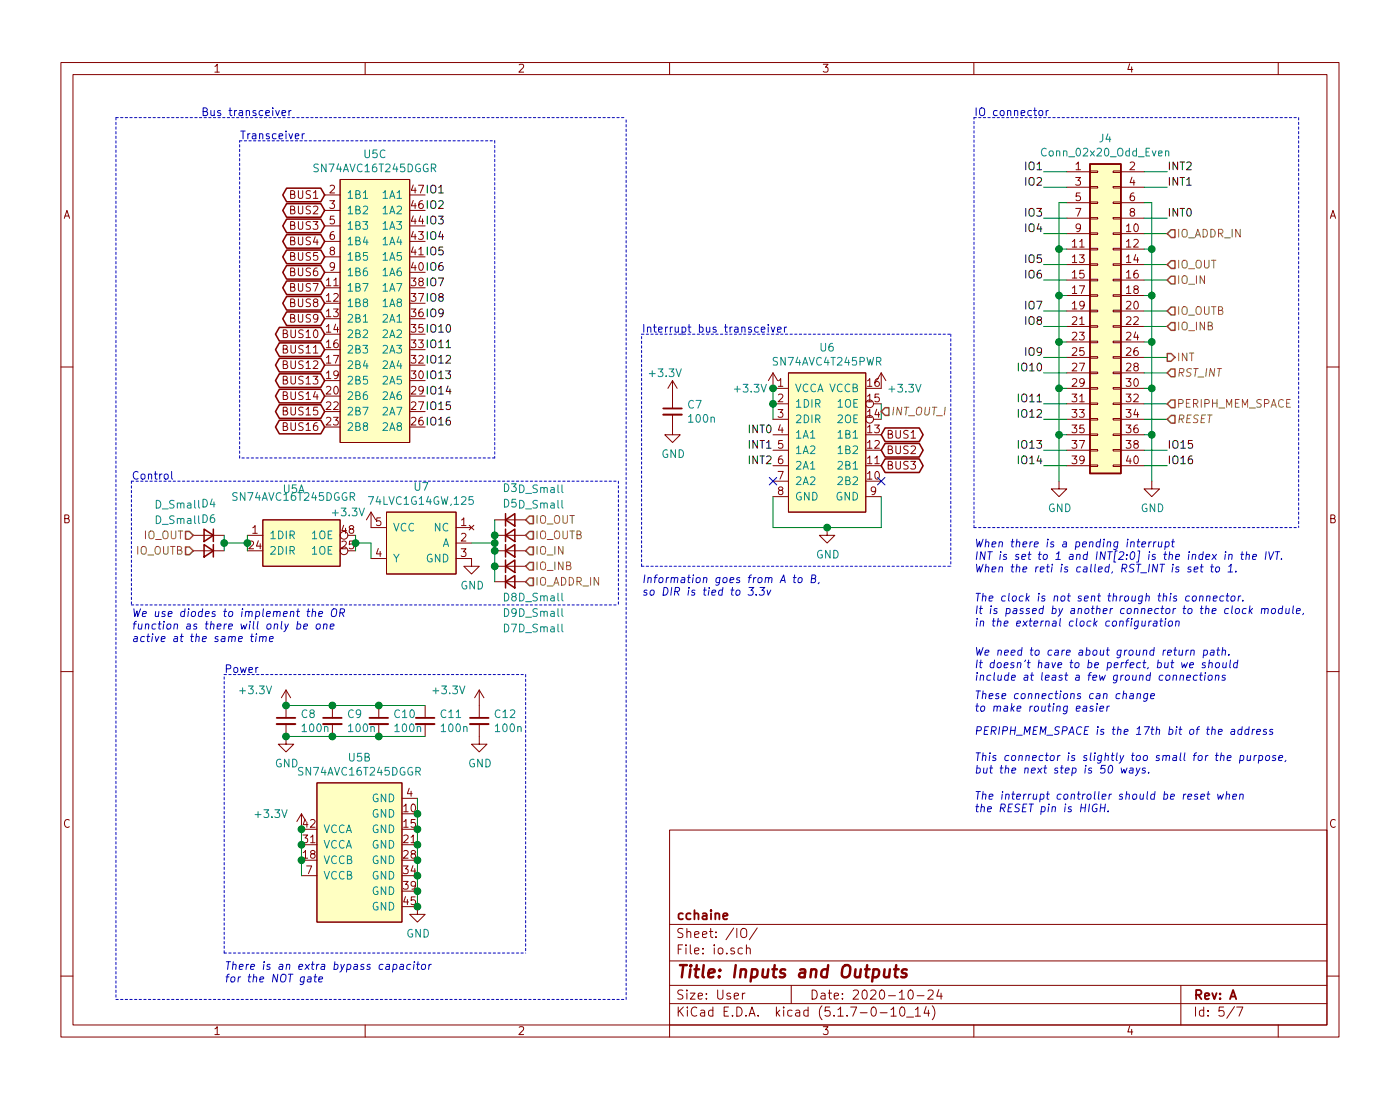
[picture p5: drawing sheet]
<svg xmlns="http://www.w3.org/2000/svg" width="230mm" height="180mm" viewBox="0 0 230 180" stroke-linecap="round" stroke-linejoin="round" font-family="sans-serif">
<g fill="none" stroke="#840000" stroke-width=".16">
<path d="M10 10.3h210v160h-210zM12 12.2h206v156.1h-206zM60 10.3v1.9M110 10.3v1.9M160 10.3v1.9M210 10.3v1.9M53.3 32h2.6M53.3 34.5h2.6M53.3 37.1h2.6M53.3 39.6h2.6M55.9 29.5h11.4v43.1h-11.4zM175.3 28.2h3.8"/>
<path d="M175.3 38.4h3.8M175.3 30.7h3.8M175.3 33.3h3.8M175.3 35.8h3.8M179.1 38.2h1.2v.3h-1.2zM179.1 35.7h1.2v.2h-1.2zM179.1 33.2h1.2v.2h-1.2zM179.1 30.6h1.2v.3h-1.2zM179.1 28.1h1.2v.2h-1.2zM182.9 38.2h1.2v.3h-1.2zM182.9 35.7h1.2v.2h-1.2zM182.9 33.2h1.2v.2h-1.2z"/>
<path d="M182.9 30.6h1.2v.3h-1.2zM182.9 28.1h1.2v.2h-1.2zM184.1 28.2h3.9M184.1 38.4h3.9M184.1 30.7h3.9M184.1 33.3h3.9M184.1 35.8h3.9M53.3 42.2h2.6M53.3 44.7h2.6M175.3 40.9h3.8M175.3 43.4h3.8M175.3 46h3.8"/>
<path d="M175.3 48.5h3.8M175.3 51.1h3.8M175.3 53.6h3.8M175.3 56.1h3.8M175.3 58.7h3.8M179.1 56h1.2v.3h-1.2zM179.1 58.6h1.2v.2h-1.2zM179.1 53.5h1.2v.2h-1.2zM179.1 48.4h1.2v.2h-1.2zM179.1 45.9h1.2v.2h-1.2zM179.1 43.3h1.2v.3h-1.2zM179.1 40.8h1.2v.2h-1.2z"/>
<path d="M179.1 50.9h1.2v.3h-1.2zM182.9 56h1.2v.3h-1.2zM182.9 58.6h1.2v.2h-1.2zM182.9 53.5h1.2v.2h-1.2zM182.9 48.4h1.2v.2h-1.2zM182.9 45.9h1.2v.2h-1.2zM182.9 43.3h1.2v.3h-1.2zM182.9 40.8h1.2v.2h-1.2zM182.9 50.9h1.2v.3h-1.2zM184.1 40.9h3.9M184.1 43.4h3.9M184.1 46h3.9"/>
<path d="M184.1 48.5h3.9M184.1 51.1h3.9M184.1 53.6h3.9M184.1 56.1h3.9M184.1 58.7h3.9M10 60.3h2M110.5 68.1v3.3h1.3l-1.3 1.2-1.3-1.2h1.3M110.5 62.5v4.6M110.5 62.5l-.8 1.3M110.5 62.5l.8 1.3M127 61.2v2.6h2.5M127 66.3h2.5"/>
<path d="M127 68.8h2.5M127 71.4h2.5M127 73.9h2.5M127 76.5h2.5M127 79h2.5M127 61.2l-.8 1.3M127 61.2l.8 1.3M129.5 61.2h12.7v22.9h-12.7zM144.8 61.2l-.8 1.3M144.8 61.2v2.6M144.8 61.2l.7 1.3M174 79v1.3h1.3l-1.3 1.2-1.3-1.2h1.3"/>
<path d="M175.3 61.2h3.8M175.3 63.8h3.8M175.3 66.3h3.8M175.3 68.8h3.8M175.3 71.4h3.8M175.3 73.9h3.8M175.3 76.5h3.8M179.1 61.1h1.2v.2h-1.2zM179.1 63.6h1.2v.3h-1.2zM179.1 66.2h1.2v.2h-1.2zM179.1 68.7h1.2v.3h-1.2zM179.1 71.3h1.2v.2h-1.2z"/>
<path d="M179.1 73.8h1.2v.2h-1.2zM179.1 76.3h1.2v.3h-1.2zM182.9 61.1h1.2v.2h-1.2zM182.9 63.6h1.2v.3h-1.2zM182.9 66.2h1.2v.2h-1.2zM182.9 68.7h1.2v.3h-1.2zM182.9 71.3h1.2v.2h-1.2zM182.9 73.8h1.2v.2h-1.2zM182.9 76.3h1.2v.3h-1.2zM184.1 61.2h3.9M184.1 63.8h3.9M184.1 66.3h3.9"/>
<path d="M184.1 68.8h3.9M184.1 71.4h3.9M184.1 73.9h3.9M184.1 76.5h3.9M189.2 79v1.3h1.3l-1.3 1.2-1.2-1.2h1.2M218 60.3h2M31.7 90.4h5.1M31.7 87.9h5.1M40.6 87.9h2.6M43.2 85.3h12.7v7.7h-12.7zM61 84.1l-.8 1.2M61 84.1v2.5h2.5"/>
<path d="M61 84.1l.7 1.2M61 91.7h2.5M63.5 84.1h11.4v10.1h-11.4zM74.9 91.7h2.6v1.3h1.2l-1.2 1.2-1.3-1.2h1.3M74.9 86.6h2.6M74.9 89.2h2.6M77.1 86.2l.8 .8M77.9 86.2l-.8 .8M81.3 90.4h5.1M81.3 87.9h5.1M81.3 95.5h5.1M81.3 93h5.1"/>
<path d="M81.3 85.3h5.1M127 81.5h2.5M135.9 86.6v1.3h1.3l-1.3 1.3-1.3-1.3h1.3M142.2 81.5h2.6M10 110.3h2M47 118.9v3.3h1.3l-1.3 1.2-1.3-1.2h1.3M47 113.3v4.6M47 113.3l-.8 1.3M47 113.3l.8 1.3M54.6 115.8v2.1M54.6 118.9v2M62.2 115.8v2.1"/>
<path d="M62.2 118.9v2M69.8 115.8v2.1M69.8 118.9v2M78.7 118.9v3.3h1.3l-1.3 1.2-1.2-1.2h1.2M78.7 113.3l-.7 1.3M78.7 113.3v4.6M78.7 113.3l.8 1.3M218 110.3h2M49.5 133.6l-.7 1.3M49.5 133.6v2.5M49.5 133.6l.8 1.3M52.1 128.5h13.9v22.9h-13.9z"/>
<path d="M66 131.1h2.6M110 136.3h108v32h-108zM49.5 143.8h2.6M68.6 148.8v1.3h1.2l-1.2 1.3-1.3-1.3h1.3M110 157.8h108M110 151.8h108M121.8 152.7a.49 .49 0 0 1 .5-.3 .49 .49 0 0 1 .4 .5v.5a.5 .5 0 0 1-.5 .5 .5 .5 0 0 1-.5-.5zM122 155.7l-.2-.1a.47 .47 0 0 0-.5 .3v.4a.47 .47 0 0 0 .5 .3l.2-.1M122.6 155.8l.2-.2 .4 .1 .1 .9M122.6 155.1v1.5M124.4 152.4l-1.3 1.9M10 160.3h2"/>
<path d="M60 168.3v2M110 168.3v2M110 164.8h108M110 161.8h108M122 163v1M122.4 163l-.3 .1-.1 .2M130 161.8v3M144.6 166.3h1.1M146.4 165.8l.4-.5v1.5M146.4 166.8h.8M148 165.5l.3-.2a.94 .94 0 0 1 0 1.5 .79 .79 0 0 1-.3-1.3zM148.9 167h1.2"/>
<path d="M149.3 162.7l.4-.2a.94 .94 0 0 1 0 1.5 .79 .79 0 0 1-.4-1.3zM150.4 165.8l.4-.5v1.5M150.4 166.8h.8M150.7 163.5h1.1M152.2 165.3l-.4 1.1h.9M152.5 162.7l.2-.2h.3l.3 .2v.3v.2l-.9 .8h.9M152.5 165.8v1M153.2 165.1a1.71 1.71 0 0 1 0 2.3M154.3 162.5l-.4 1.1h.9M154.6 163v1M160 168.3v2M194 161.8v6.5"/>
<path d="M202.8 165.3l-1.3 1.9M203.2 165.3h1l-.6 1.5M210 168.3v2M218 160.3h2"/>
<circle cx="142.9" cy="68.8" r=".63"/>
<circle cx="142.9" cy="66.3" r=".63"/>
<circle cx="56.5" cy="90.4" r=".63"/>
<circle cx="56.5" cy="87.9" r=".63"/>
</g>
<path d="M145.3 159.1l-.1 1.1 .1 .2a.6 .6 0 0 0 .8-.1M146.2 159.1l-.2 1.4M146.9 159.1h.8M147.2 158.5l-.2 1.7 .1 .2 .4 .1M149 159.2a.52 .52 0 0 0-.8 .3l.2 .3 .5 .1v.3l-.3 .3-.5-.1" fill="none" stroke="#840000" stroke-width=".41"/>
<path d="M109 67.1h3M45.5 117.9h3M53.1 117.9h3M60.7 117.9h3.1M68.3 117.9h3.1M77.2 117.9h3.1M118.8 150.4l.7-.1v-.3l-.5-.1-.2 .2 .1 .8h.6" fill="none" stroke="#840000" stroke-width=".3"/>
<path d="M109 68.1h3M45.5 118.9h3M53.1 118.9h3M60.7 118.9h3.1M68.3 118.9h3.1M77.2 118.9h3.1" fill="none" stroke="#840000" stroke-width=".33"/>
<g fill="none" stroke="#840000" stroke-width=".25">
<path d="M47.1 38.5h5.6l.6 1.1-.6 1.1h-5.6l-.6-1.1zM47.1 36h5.6l.6 1.1-.6 1.1h-5.6l-.6-1.1zM47.1 33.4h5.6l.6 1.1-.6 1.2h-5.6l-.6-1.2zM47.1 30.9h5.6l.6 1.1-.6 1.1h-5.6l-.6-1.1zM179.1 26.9h5v50.8h-5zM45.9 56.3h6.8l.6 1.1-.6 1.1h-6.8l-.6-1.1zM45.9 53.8h6.8l.6 1.1-.6 1.1h-6.8l-.6-1.1zM45.9 58.8h6.8l.6 1.1-.6 1.2h-6.8l-.6-1.2zM47.1 51.2h5.6l.6 1.1-.6 1.1h-5.6l-.6-1.1zM47.1 48.7h5.6l.6 1.1-.6 1.1h-5.6l-.6-1.1zM47.1 46.1h5.6l.6 1.1-.6 1.2h-5.6l-.6-1.2zM47.1 43.6h5.6l.6 1.1-.6 1.1h-5.6l-.6-1.1z"/>
<path d="M47.1 41.1h5.6l.6 1.1-.6 1.1h-5.6l-.6-1.1zM45.9 61.4h6.8l.6 1.1-.6 1.1h-6.8l-.6-1.1zM45.9 63.9h6.8l.6 1.1-.6 1.1h-6.8l-.6-1.1zM45.9 66.5h6.8l.6 1.1-.6 1.1h-6.8l-.6-1.1zM45.9 69h6.8l.6 1.1-.6 1.1h-6.8l-.6-1.1zM145.4 70.3h5.6l.7 1.1-.7 1.1h-5.6l-.6-1.1zM145.4 72.8h5.6l.7 1.1-.7 1.1h-5.6l-.6-1.1zM145.4 75.3h5.6l.7 1.2-.7 1.1h-5.6l-.6-1.1zM33.5 89.4l1.6 1-1.6 1zM33.5 86.9l1.6 1-1.6 1zM35.1 86.9v2M35.1 89.4v2"/>
<path d="M83.1 95.5l1.5-1v2zM83.1 93l1.5-1v2zM83.1 90.4l1.5-1v2zM83.1 87.9l1.5-1v2zM83.1 85.3l1.5-1v2.1zM83.1 84.3v2.1M83.1 86.9v2M83.1 89.4v2M83.1 92v2M83.1 94.5v2"/>
</g>
<g fill="#ffffc2" stroke="#ffffc2" stroke-width=".16">
<path d="M63.5 84.1h11.4v10.1h-11.4z"/>
<path d="M43.2 85.3h12.7v7.7h-12.7z"/>
<path d="M179.1 26.9h5v50.8h-5z"/>
<path d="M129.5 61.2h12.7v22.9h-12.7z"/>
<path d="M55.9 29.5h11.4v43.1h-11.4z"/>
<path d="M52.1 128.5h13.9v22.9h-13.9z"/>
</g>
<path d="M59.7 32.6h.7M191.5 24.9v-.1a.31 .31 0 0 1 .5 .1v.7M191.5 24.8v.8M59.7 52.9h.7" fill="none" stroke="#008484" stroke-width=".16"/>
<g fill="none" stroke="#0000c2" stroke-width=".16" stroke-dasharray=".4 .4">
<path d="M19 19.3v144.8M19 19.3h83.9M160 19.3h53.4M213.4 19.3v67.3M39.4 23.1h41.9M81.3 23.1v52.1M105.4 54.9h50.8M156.2 54.9v38.1M21.6 79v20.3M21.6 79h80M39.4 75.2v-52.1M81.3 75.2h-41.9"/>
<path d="M101.6 79v20.3M21.6 99.3h80M105.4 93v-38.1M105.4 93h50.8M160 86.6v-67.3M160 86.6h53.4M36.8 110.7h49.6M86.4 110.7v45.8M36.8 156.5h49.6M36.8 156.5v-45.8M19 164.1h83.9M102.9 164.1v-144.8"/>
</g>
<g fill="none" stroke="#008400" stroke-width=".16">
<path d="M171.4 28.2h3.9M171.4 35.8h3.9M171.4 30.7h3.9M171.4 38.4h3.9M175.3 33.3h-1.3v45.7M188 28.2h3.8M188 33.3h1.2v45.7M188 35.8h3.8M188 30.7h3.8M188 38.4h3.8M171.4 51.1h3.9M171.4 43.4h3.9"/>
<path d="M171.4 58.7h3.9M171.4 46h3.9M171.4 53.6h3.9M174 56.1h1.3M174 48.5h1.3M174 40.9h1.3M188 51.1h3.8M188 43.4h3.8M188 58.7h3.8M188 56.1h1.2M188 48.5h1.2M188 40.9h1.2"/>
<path d="M188 46h3.8M188 53.6h3.8M127 63.8v5M144.8 66.3v2.5M171.4 73.9h3.9M171.4 66.3h3.9M171.4 76.5h3.9M171.4 68.8h3.9M171.4 61.2h3.9M174 63.8h1.3M174 71.4h1.3M188 73.9h3.8"/>
<path d="M188 66.3h3.8M188 63.8h1.2M188 71.4h1.2M188 76.5h3.8M188 68.8h3.8M188 61.2h3.8M36.8 87.9v2.5M40.6 87.9v1.3h-3.8M58.4 87.9v1.3h2.6v2.5M77.5 89.2h3.8M81.3 85.3v10.2M127 81.5v5.1h17.8v-5.1"/>
<path d="M47 115.8h22.8M47 120.9h22.8M49.5 136.1v7.7M68.6 131.1v17.7"/>
</g>
<g fill="none" stroke="#848400" stroke-width=".25">
<path d="M192.4 37.7h.6v1.3h-.6l-.6-.6zM191.8 58h.6l.6 .7-.6 .6h-.6zM192.4 42.8h.6v1.3h-.6l-.6-.7zM192.4 45.3h.6v1.3h-.6l-.6-.6zM192.4 50.4h.6v1.3h-.6l-.6-.6zM192.4 53h.6v1.2h-.6l-.6-.6zM145.4 66.9h.6v1.3h-.6l-.6-.6zM192.4 60.6h.6v1.3h-.6l-.6-.7zM192.4 68.2h.6v1.3h-.6l-.6-.7zM192.4 65.7h.6v1.2h-.6l-.6-.6zM30.5 89.8h.6l.6 .6-.6 .7h-.6zM30.5 87.3h.6l.6 .6-.6 .6h-.6z"/>
<path d="M87 89.8h.6v1.3h-.6l-.6-.7zM87 92.3h.6v1.3h-.6l-.6-.6zM87 87.3h.6v1.2h-.6l-.6-.6zM87 84.7h.6v1.3h-.6l-.6-.7zM87 94.9h.6v1.2h-.6l-.6-.6z"/>
</g>
<path d="M73.3 57.1h.7" fill="none" stroke="#000" stroke-width=".16"/>
<g fill="none" stroke="#0000c2" stroke-width=".16">
<path d="M45.3 18.1l.3 .9 .3-.9M46.3 18.5l.6-.1v-.2l-.4-.1-.2 .2 .1 .6h.5M47.5 18.1v.9M47.8 18.1l-.3 .3M170.8 18.2l.3-.1 .2 .2v.5l-.1 .1-.3 .1-.2-.2v-.4zM171.9 18.1v.9M172.2 18.1l-.3 .3M49.7 22v.8M50 22l-.3 .2M125.1 54.1l.6-.1-.1-.2-.4-.1-.1 .2v.6h.5M126.2 53.3v.1M126.2 53.7v.8"/>
<path d="M126.7 53.7l.3 .8 .3-.8M127.7 54.1l.6-.1v-.2l-.4-.1-.2 .2 .1 .6h.5M128.9 53.7v.8M129.2 53.7l-.3 .2M28.2 77.4v1.1l.2 .2M50.7 100l-.2 1 .3 .2M51.4 100l-.2 1.2M123.1 96.4h.8l-.5 .5 .3 .2v.4l-.3 .2h-.3l-.2-.1M124.2 97.6v.1M124.9 96.4h.8l-.5 .5 .3 .1 .1 .2-.2 .5h-.5l-.2-.1M126 96.9l.2 .8 .4-.8M128.2 95.7l.6-1.3 .2 1.3"/>
<path d="M128.3 95.3h.6M130.3 94.8h.5M130.6 94.4l-.2 1.1 .1 .1 .2 .1M131.2 95l.2-.2 .3 .2v.4l-.1 .2-.3 .1-.2-.2zM133.3 95h.6l.1-.5-.2-.1h-.4l-.2 1.3 .7-.1 .1-.4-.2-.2M134.6 95.6l-.2 .2M186.8 89h.5M187 88.5l-.1 1.1 .3 .2M187.6 89.4l.6-.1v-.3h-.4l-.2 .1v.6h.5M188.8 89l-.1 .8M189.2 89l-.4 .2M189.6 89l-.1 .8"/>
<path d="M189.9 89l-.3 .2M190.4 89l-.1 .7 .3 .1 .2-.1M190.9 89l-.1 .8M191.5 89h.5l.1 .2-.1 .4-.2 .2-.4-.1M191.5 89l-.1 1.2M192.5 89h.5M192.7 88.5l-.1 1.1 .3 .2M195.5 97.9l-.4-.1-.3 .3v.4l.1 .1h.5M195.7 93.1h-.3l-.2 .2v.1l.4 .2v.3h-.5M196.1 97.9l.3-.1 .2 .3-.1 .4-.2 .2-.3-.1-.1-.1v-.4zM196.2 93.5l.6-.1v-.3h-.5l-.1 .6 .1 .2h.4M197.1 98l.2-.2 .3 .1v.8"/>
<path d="M197.2 97.8l-.1 .9M197.2 93.1h.5M197.4 92.6l-.1 1.1 .3 .2M198.3 98l.2-.2 .3 .1-.1 .8M198.3 97.8l-.1 .9M198.9 93.1h.5M199.1 92.6l-.1 1.1v.2h.3M199.2 91l.6 .9M199.3 98.3l.6-.1v-.3l-.3-.1-.2 .2-.1 .6h.5M199.8 93.2l.2-.1 .3 .1v.5l-.1 .2h-.3l-.2-.1zM199.9 91l-.8 .9M201.1 97.9l-.4-.1-.3 .3v.5l.2 .1 .4-.1"/>
<path d="M201.3 91l-.1 .9M201.4 90.6v.1M201.4 97.8h.5M201.7 97.4l-.2 1.1 .1 .1 .2 .1M201.8 93.9h.7M201.9 93l.4-.4-.2 1.3M201.9 91.1l.2-.1 .3 .1v.8M201.9 91l-.1 .9M202.3 98l.2-.2 .4 .2v.5l-.2 .1-.3 .1-.1-.1zM203 93.8v.1M203.5 97.8l-.1 .9M203.9 97.8l-.3 .1-.1 .2"/>
<path d="M203.9 91h.4M204.1 90.6l-.1 1.1 .2 .2M204.2 98.6v.1M204.7 91.1l.3-.1 .2 .1v.8M204.7 100h-.4l-.2 .5 .2 .2h.4M204.8 90.6l-.1 1.3M205.4 99.5l-.2 1.2M205.8 99.9l-.5 .5M205.8 91.4l.6-.1v-.2h-.5l-.1 .6 .1 .2 .4-.1M207.3 99.9l-.1 .8M208 90.6l-.1 1.3M208.5 90.6l.2 1.3 .6-1.3"/>
<path d="M209 100l.4-.1 .2 .2-.1 .4-.2 .2h-.3l-.1-.2zM209.5 90.6h.8M209.9 90.6l-.1 1.3M210.5 91.7v.2M210.7 100l-.4-.1-.2 .2-.1 .4 .1 .2h.5M210.7 99.5l-.1 1.2M211.3 99.9v.8h.3l.2-.1M211.8 99.9l-.1 .8M212.5 99.5l-.1 1.1 .1 .1M41.2 104.5h.5M41.4 104.1l-.1 1.1 .3 .1M42.1 104.5l-.1 .8"/>
<path d="M42.7 104.6l.2-.1 .3 .1-.1 .7M42.7 104.5l-.1 .8M43.2 104.7a.3 .3 0 0 1 .3-.2 .3 .3 0 0 1 .3 .2l-.1 .6M44.3 104.9l.6-.1v-.2h-.5l-.2 .6 .2 .1h.4M48.8 102.5l.4-.1 .2 .3-.1 .5h-.5M48.9 102l-.2 1.3M49.9 102.9l.6-.2v-.2h-.5l-.1 .6 .1 .2 .4-.1M50.4 100.4h.5M51.3 100.5l.2-.1h.3v.8M52.1 102.5l.3-.1 .2 .2v.5l-.3 .2-.3-.1-.1-.1 .1-.4zM52.4 100.8l.6-.1v-.3h-.5l-.2 .6 .2 .2h.4M53.2 102.6l.1-.1a.31 .31 0 0 1 .4 .1l-.1 .7"/>
<path d="M53.2 102.4l-.1 .9M54.3 102.9l.6-.2-.1-.2-.3-.1-.2 .2v.6h.4M54.6 100.1a.43 .43 0 0 1 .7 0 .96 .96 0 0 1-.4 1.1h-.3a1 1 0 0 1 0-1.1zM55.9 100.6h.6l.1-.5-.2-.1h-.5l-.1 1.2M56.2 100.6l.3 .6M178 116h.5v.8M178.5 116.2l-.4 .1-.2 .2v.2h.6M179.6 116a.32 .32 0 0 0-.5 .2l.5 .3-.2 .3-.4-.1M180.2 115.9l-.1 .9M180.7 116.3l.6-.1v-.2h-.5l-.1 .6 .1 .2 .4-.1M181.9 115.9l-.1 .9M182.3 115.9l-.3 .1-.1 .2"/>
<path d="M185.7 113.9h.5v.8M186.2 114.2l-.5 .1-.1 .2 .1 .2h.5M186.8 114l.1-.1a.31 .31 0 0 1 .5 .2l-.1 .6M186.9 113.9l-.1 .8M187 102l-.1 1-.3 .2h-.2M187 102h-.3l-.3 .2v.4l.1 .1h.4M187.7 102l-.1 .7 .3 .1 .2-.1M188.2 102l-.1 .8M188.5 113.9h-.4l-.2 .6 .2 .2h.4M188.6 113.9l-.2 1-.2 .2h-.3M188.8 102l-.1 .8M189.1 114.3l.6-.1-.1-.3h-.4l-.2 .6 .2 .2h.4"/>
<path d="M189.2 102l-.4 .2M189.6 102h.5l-.1 .8M190.1 102.3l-.6 .1-.1 .2 .2 .2 .4-.1M190.6 102h.4M190.8 101.5l-.1 1.1 .2 .2M191.5 102l-.1 .8M192 102.1l.3-.1 .3 .1v.5l-.1 .1-.3 .1-.2-.1zM192.8 111l.2-.1h.3l-.1 .8M193.2 102.1l.1-.1a.31 .31 0 0 1 .5 .1l-.2 .7M193.2 102l-.1 .8M193.8 106.7l-.1 .8 .3 .1 .2-.2M193.9 111l.2-.1h.3v.8"/>
<path d="M194 110.9l-.2 .8M194.1 108.8l.2 .8 .3-.6 .1 .6 .4-.8M194.3 106.7l-.1 .9M194.9 106.7l-.1 .9M195 111.3l.6-.1v-.3h-.5l-.2 .6 .2 .2 .4-.1M195.3 106.7l-.4 .3M195.5 109.2l.6-.1v-.3h-.5l-.2 .7 .2 .1h.4M195.7 106.9l.2-.2 .3 .1-.1 .8M195.7 106.7l-.1 .9M196.7 110.9h-.3l-.3 .2-.1 .4 .1 .1h.5M197.1 110.9h.5M197.3 110.4l-.1 1.1 .3 .2"/>
<path d="M197.8 106.8h.5l.1 .2-.1 .3-.2 .3-.4-.1M197.8 106.7l-.1 1.3M198 110.9l-.1 .8M198 108.8h-.4l-.1 .2 .1 .1 .4 .2v.3h-.5M198 110.4v.1M198.6 111l.2-.1 .3 .1v.5l-.1 .1-.3 .1-.2-.1zM198.7 108.9l.1-.1h.3v.8M198.7 108.4l-.1 1.2M199 106.8h.4v.8M199.5 107l-.5 .1-.2 .2 .1 .2h.5M199.7 111l.1-.1a.31 .31 0 0 1 .5 .1l-.1 .7M199.7 110.9l-.1 .8"/>
<path d="M199.8 108.9l.2-.1 .3 .1v.5l-.1 .2h-.3l-.2-.1zM199.9 106.7h.5M200.2 106.3l-.2 1.1 .3 .2M200.8 106.9l.1-.1a.31 .31 0 0 1 .5 .1l-.1 .7M200.9 106.3l-.2 1.3M201 108.8l-.1 .7a.31 .31 0 0 0 .2 .2 .31 .31 0 0 0 .3-.2M201.3 110.9a.32 .32 0 0 0-.5 .2l.1 .1 .4 .1v.2l-.2 .2-.4-.1M201.5 108.8l-.1 .8M201.9 107.4v.2M202.2 108.4l-.2 1.1 .2 .1M202.3 119.8h.5v.8M203 100l.3-.1 .3 .1v.5l-.1 .2h-.4l-.1-.1z"/>
<path d="M203.3 108.8h-.5l-.2 .6 .2 .2h.4M203.4 108.4l-.2 1.2M204 119.8l-.3-.1-.3 .3v.4l.1 .1h.4M204.1 119.3l-.2 1.3M205.2 119.8l-.4-.1-.3 .3 .1 .5h.5M205.2 119.3l-.1 1.3M205.4 100.3l.3 .4M205.8 119.7l-.1 .9M206.1 119.7l-.3 .3M207.3 100l.2-.1 .3 .1-.1 .7M207.8 100.1a.3 .3 0 0 1 .3-.2 .3 .3 0 0 1 .3 .2l-.1 .6M208.1 119.8l-.3-.1-.2 .3v.1l.4 .1v.3h-.5"/>
<path d="M209.1 119.8a.32 .32 0 0 0-.5 .2l.5 .4-.2 .2-.4-.1M213 100.3l.6-.1v-.2l-.4-.1-.2 .2v.6h.5M214.2 100.7l-.2 .2M180.3 132.1a.64 .64 0 0 0-.8 .4 .64 .64 0 0 0 .3 .8l.4-.1v-.5h-.2M180.8 132.6h.7M180.9 132l-.2 1.3M181.6 132l-.2 1.3M182.1 133.2l-.1 .1M184.2 126.1l.2 .8 .3-.6 .1 .6 .4-.8M185.6 126.1h.5v.8M186.2 126.4h-.5l-.2 .2v.3h.6M186.7 126.1l.2 .8"/>
<path d="M187.3 126.1l-.6 1.1-.2 .2M188.2 126.1h-.3l-.2 .2v.1l.4 .2v.3h-.5M188.7 126.8v.1M195.1 130.8l.7-.1v-.3h-.5l-.2 .6 .2 .2h.4M196.8 130.4h-.5v.2v.1l.4 .2v.3h-.5M197.3 130.8l.6-.1v-.3h-.4l-.2 .2v.6h.5M198.3 130.4h.5M198.5 130l-.1 1 .3 .2M200.1 130.4l.1 .8 .3-.6 .2 .6 .3-.8M200.6 124.2l.2-.2 .3 .1-.1 .8M200.7 123.6l-.2 1.3M201.5 130.5v-.1a.31 .31 0 0 1 .5 .2l-.1 .6"/>
<path d="M201.5 130l-.1 1.2M201.6 124.4l.7-.1-.1-.2h-.5l-.1 .6 .2 .2 .3-.1M202.5 130.8l.6-.1v-.3h-.5l-.1 .6 .2 .2h.3M202.8 120l-.4 .1a.25 .25 0 0 0-.2 .2 .25 .25 0 0 0 .2 .3l.4-.1M203.7 130.5l.2-.1h.3v.8M203.7 130.4l-.1 .8M203.8 124.1l.4-.1 .2 .3-.2 .5h-.5M203.8 124l-.2 1.3M205 124l-.1 .8 .3 .1 .2-.2M205.5 124l-.1 .9M206.1 124l-.1 .9M206.5 124l-.4 .3"/>
<path d="M206.5 120.1l.6-.1v-.2l-.4-.1-.2 .2v.6h.5M206.9 124.1h.5l.1 .2-.1 .3-.3 .3-.3-.1M206.9 124l-.2 1.3M208.1 124.1l.3-.1 .2 .3v.3l-.3 .3-.3-.1-.1-.2zM209.6 124.1a.32 .32 0 0 0-.5 .2l.5 .3-.2 .3-.4-.1M210.1 124.4l.6-.1v-.2h-.5l-.1 .6 .1 .2 .4-.1M211.3 124.8l-.2 .2M51.8 159.9l-.1 1.1v.2h.3M64.6 158.4h.5l.1 .2v.3l-.3 .3-.4-.1M65.8 158.4h.5l-.1 .8M66.3 158.6l-.4 .1-.2 .2v.2h.5M67.5 158.4l-.4-.1-.2 .3-.1 .3 .1 .2h.5"/>
<path d="M68 158.3l-.1 .9M68.1 157.9v.1M68.5 158.3h.4M68.7 157.9l-.1 1.1 .2 .2M69.3 158.5l.2-.2 .4 .2v.4l-.2 .2-.3 .1-.1-.2zM70.5 158.3l-.1 .9M70.9 158.3l-.3 .1-.1 .2M50.6 160.4h.5v.8M51.1 160.7l-.5 .1-.1 .2 .1 .2h.5M51.6 160.4h.5M52.4 160.8l.6-.1v-.3h-.5l-.2 .6 .2 .2h.4"/>
</g>
<g fill="#008400" stroke="#008400" stroke-width=".25">
<circle cx="47" cy="120.9" r=".51"/>
<circle cx="49.5" cy="141.2" r=".51"/>
<circle cx="49.5" cy="138.7" r=".51"/>
<circle cx="49.5" cy="136.1" r=".51"/>
<circle cx="68.6" cy="146.3" r=".51"/>
<circle cx="68.6" cy="143.8" r=".51"/>
<circle cx="68.6" cy="141.2" r=".51"/>
<circle cx="68.6" cy="138.7" r=".51"/>
<circle cx="68.6" cy="136.1" r=".51"/>
<circle cx="189.2" cy="40.9" r=".51"/>
<circle cx="68.6" cy="133.6" r=".51"/>
<circle cx="189.2" cy="48.5" r=".51"/>
<circle cx="68.6" cy="148.8" r=".51"/>
<circle cx="189.2" cy="56.1" r=".51"/>
<circle cx="81.3" cy="90.4" r=".51"/>
<circle cx="189.2" cy="63.8" r=".51"/>
<circle cx="54.6" cy="120.9" r=".51"/>
<circle cx="127" cy="63.8" r=".51"/>
<circle cx="127" cy="66.3" r=".51"/>
<circle cx="174" cy="56.1" r=".51"/>
<circle cx="40.6" cy="89.2" r=".51"/>
<circle cx="135.9" cy="86.6" r=".51"/>
<circle cx="62.2" cy="120.9" r=".51"/>
<circle cx="174" cy="48.5" r=".51"/>
<circle cx="47" cy="115.8" r=".51"/>
<circle cx="174" cy="40.9" r=".51"/>
<circle cx="81.3" cy="93" r=".51"/>
<circle cx="189.2" cy="71.4" r=".51"/>
<circle cx="174" cy="71.4" r=".51"/>
<circle cx="54.6" cy="115.8" r=".51"/>
<circle cx="62.2" cy="115.8" r=".51"/>
<circle cx="81.3" cy="89.2" r=".51"/>
<circle cx="58.4" cy="89.2" r=".51"/>
<circle cx="81.3" cy="87.9" r=".51"/>
<circle cx="174" cy="63.8" r=".51"/>
<circle cx="36.8" cy="89.2" r=".51"/>
</g>
<path d="M126.4 78.4l1.2 1.2M127.6 78.4l-1.2 1.2M144.2 78.4l1.2 1.2M145.4 78.4l-1.2 1.2" fill="none" stroke="#000084" stroke-width=".16"/>
<text font-size="2.8" fill="#840000" x="111" y="160.6">Title: Inputs and Outputs</text>
<g font-size="2.1" fill="#840000">
<text x="111" y="154">Sheet: /IO/</text>
<text x="111" y="151">cchaine</text>
<text x="111" y="156.7">File: io.sch</text>
<text x="111" y="166.9">KiCad E.D.A. kicad (5.1.7-0-10_14)</text>
<text x="111" y="164.1">Size: User</text>
<text x="133" y="164.1">Date: 2020-10-24</text>
<text x="196" y="164.1">Rev: A</text>
<text x="196" y="166.9">Id: 5/7</text>
</g>
<g font-size="1.8" fill="#840000">
<text x="35" y="11.9">1</text>
<text x="85" y="11.9">2</text>
<text x="135" y="11.9">3</text>
<text x="185" y="11.9">4</text>
<text x="176.7" y="27.9">1</text>
<text x="185.6" y="27.9">2</text>
<text x="10.4" y="35.9">A</text>
<text x="47.8" y="35.2">BUS2</text>
<text x="47.8" y="32.6">BUS1</text>
<text x="54.1" y="31.8">2</text>
<text x="54.1" y="34.3">3</text>
<text x="176.7" y="30.5">3</text>
<text x="176.7" y="33">5</text>
<text x="176.7" y="35.6">7</text>
<text x="185.6" y="30.5">4</text>
<text x="185.6" y="33">6</text>
<text x="185.6" y="35.6">8</text>
<text x="218.4" y="35.9">A</text>
<text x="47.8" y="40.3">BUS4</text>
<text x="47.8" y="37.7">BUS3</text>
<text x="54.1" y="36.8">5</text>
<text x="54.1" y="39.4">6</text>
<text x="54.1" y="41.9">8</text>
<text x="176.2" y="40.6">11</text>
<text x="176.7" y="38.1">9</text>
<text x="185.1" y="38.1">10</text>
<text x="185.1" y="40.6">12</text>
<text x="47.8" y="47.9">BUS7</text>
<text x="47.8" y="45.3">BUS6</text>
<text x="47.8" y="42.8">BUS5</text>
<text x="53.6" y="47">11</text>
<text x="54.1" y="44.5">9</text>
<text x="176.2" y="43.2">13</text>
<text x="176.2" y="45.7">15</text>
<text x="185.1" y="43.2">14</text>
<text x="185.1" y="45.7">16</text>
<text x="47.8" y="53">BUS9</text>
<text x="47.8" y="50.4">BUS8</text>
<text x="53.6" y="49.5">12</text>
<text x="53.6" y="52.1">13</text>
<text x="176.2" y="48.3">17</text>
<text x="176.2" y="50.8">19</text>
<text x="176.2" y="53.3">21</text>
<text x="185.1" y="48.3">18</text>
<text x="185.1" y="50.8">20</text>
<text x="185.1" y="53.3">22</text>
<text x="46.9" y="58">BUS11</text>
<text x="46.9" y="55.5">BUS10</text>
<text x="53.6" y="54.6">14</text>
<text x="53.6" y="57.2">16</text>
<text x="53.6" y="59.7">17</text>
<text x="176.2" y="55.9">23</text>
<text x="176.2" y="58.4">25</text>
<text x="185.1" y="55.9">24</text>
<text x="185.1" y="58.4">26</text>
<text x="46.9" y="60.6">BUS12</text>
<text x="46.9" y="63.1">BUS13</text>
<text x="46.9" y="65.7">BUS14</text>
<text x="53.6" y="62.2">19</text>
<text x="53.6" y="64.8">20</text>
<text x="127.8" y="63.5">1</text>
<text x="142.5" y="63.5">16</text>
<text x="176.2" y="61">27</text>
<text x="176.2" y="63.5">29</text>
<text x="185.1" y="61">28</text>
<text x="185.1" y="63.5">30</text>
<text x="46.9" y="68.2">BUS15</text>
<text x="46.9" y="70.7">BUS16</text>
<text x="53.6" y="67.3">22</text>
<text x="53.6" y="69.9">23</text>
<text x="127.8" y="66">2</text>
<text x="127.8" y="68.6">3</text>
<text x="127.8" y="71.1">4</text>
<text x="142.5" y="71.1">13</text>
<text x="142.5" y="68.6">14</text>
<text x="142.5" y="66">15</text>
<text x="176.2" y="66">31</text>
<text x="176.2" y="68.6">33</text>
<text x="176.2" y="71.1">35</text>
<text x="185.1" y="66">32</text>
<text x="185.1" y="68.6">34</text>
<text x="185.1" y="71.1">36</text>
<text x="127.8" y="73.7">5</text>
<text x="127.8" y="76.2">6</text>
<text x="142.5" y="76.2">11</text>
<text x="142.5" y="73.7">12</text>
<text x="145.6" y="72">BUS1</text>
<text x="145.6" y="74.6">BUS2</text>
<text x="145.6" y="77.1">BUS3</text>
<text x="176.2" y="73.7">37</text>
<text x="176.2" y="76.2">39</text>
<text x="185.1" y="73.7">38</text>
<text x="185.1" y="76.2">40</text>
<text x="127.8" y="78.7">7</text>
<text x="127.8" y="81.3">8</text>
<text x="142.5" y="78.7">10</text>
<text x="143" y="81.3">9</text>
<text x="10.4" y="85.9">B</text>
<text x="41.4" y="87.6">1</text>
<text x="56.2" y="87.6">48</text>
<text x="61.7" y="86.4">5</text>
<text x="75.7" y="86.4">1</text>
<text x="75.7" y="88.9">2</text>
<text x="218.4" y="85.9">B</text>
<text x="61.7" y="91.4">4</text>
<text x="75.7" y="91.4">3</text>
<text x="66.8" y="130.8">4</text>
<text x="10.4" y="135.9">C</text>
<text x="49.8" y="135.9">42</text>
<text x="66.3" y="133.4">10</text>
<text x="66.3" y="135.9">15</text>
<text x="218.4" y="135.9">C</text>
<text x="49.8" y="141">18</text>
<text x="49.8" y="138.4">31</text>
<text x="50.3" y="143.5">7</text>
<text x="66.3" y="138.4">21</text>
<text x="66.3" y="141">28</text>
<text x="66.3" y="143.5">34</text>
<text x="66.3" y="146.1">39</text>
<text x="66.3" y="148.6">45</text>
<text x="35" y="169.9">1</text>
<text x="85" y="169.9">2</text>
<text x="135" y="169.9">3</text>
<text x="185" y="169.9">4</text>
</g>
<g font-size="1.8" fill="#0000c2">
<text x="33" y="19.1">Bus transceiver</text>
<text x="39.4" y="22.9">Transceiver</text>
<text x="160" y="19.1">IO connector</text>
<text x="105.4" y="54.6">Interrupt bus transceiver</text>
<text x="21.6" y="78.7">Control</text>
<text x="160" y="89.9">When there is a pending interrupt</text>
<text x="105.4" y="95.7">Information goes from A to B,</text>
<text x="160" y="91.9">INT is set to 1 and INT[2:0] is the index in the IVT.</text>
<text x="160" y="94">When the reti is called, RST_INT is set to 1.</text>
<text x="21.6" y="101.3">We use diodes to implement the OR</text>
<text x="105.4" y="97.8">so DIR is tied to 3.3v</text>
<text x="160" y="98.8">The clock is not sent through this connector.</text>
<text x="160" y="100.8">It is passed by another connector to the clock module,</text>
<text x="21.6" y="103.4">function as there will only be one</text>
<text x="21.6" y="105.4">active at the same time</text>
<text x="160" y="102.9">in the external clock configuration</text>
<text x="160" y="107.7">We need to care about ground return path.</text>
<text x="36.8" y="110.5">Power</text>
<text x="160" y="109.7">It doesnt have to be perfect, but we should</text>
<text x="160" y="111.8">include at least a few ground connections</text>
<text x="160" y="114.8">These connections can change</text>
<text x="160" y="116.8">to make routing easier</text>
<text x="160" y="120.7">PERIPH_MEM_SPACE is the 17th bit of the address</text>
<text x="160" y="124.9">This connector is slightly too small for the purpose,</text>
<text x="160" y="127">but the next step is 50 ways.</text>
<text x="160" y="131.3">The interrupt controller should be reset when</text>
<text x="160" y="133.4">the RESET pin is HIGH.</text>
<text x="36.8" y="159.2">There is an extra bypass capacitor</text>
<text x="36.8" y="161.3">for the NOT gate</text>
</g>
<g font-size="1.8" fill="#008484">
<text x="180.6" y="23.4">J4</text>
<text x="51.9" y="28.3">SN74AVC16T245DGGR</text>
<text x="59.8" y="26">U5C</text>
<text x="171.6" y="25.7">Conn_02x20_Odd_Even</text>
<text x="56.9" y="32.6">1B1</text>
<text x="56.9" y="35.2">1B2</text>
<text x="63" y="35.2">1A2</text>
<text x="63" y="32.6">1A1</text>
<text x="56.9" y="37.7">1B3</text>
<text x="56.9" y="40.3">1B4</text>
<text x="63" y="40.3">1A4</text>
<text x="63" y="37.7">1A3</text>
<text x="56.9" y="47.9">1B7</text>
<text x="56.9" y="42.8">1B5</text>
<text x="56.9" y="45.3">1B6</text>
<text x="63" y="47.9">1A7</text>
<text x="63" y="45.3">1A6</text>
<text x="63" y="42.8">1A5</text>
<text x="56.9" y="50.4">1B8</text>
<text x="56.9" y="53">2B1</text>
<text x="63" y="53">2A1</text>
<text x="63" y="50.4">1A8</text>
<text x="56.9" y="55.5">2B2</text>
<text x="56.9" y="58">2B3</text>
<text x="63" y="58">2A3</text>
<text x="63" y="55.5">2A2</text>
<text x="134.8" y="57.7">U6</text>
<text x="56.9" y="60.6">2B4</text>
<text x="56.9" y="63.1">2B5</text>
<text x="56.9" y="65.7">2B6</text>
<text x="63" y="65.7">2A6</text>
<text x="63" y="63.1">2A5</text>
<text x="63" y="60.6">2A4</text>
<text x="106.9" y="61.9">+3.3V</text>
<text x="120.9" y="64.4">+3.3V</text>
<text x="127.3" y="60">SN74AVC4T245PWR</text>
<text x="130.6" y="64.4">VCCA VCCB</text>
<text x="146.3" y="64.4">+3.3V</text>
<text x="56.9" y="68.2">2B7</text>
<text x="56.9" y="70.7">2B8</text>
<text x="63" y="70.7">2A8</text>
<text x="63" y="68.2">2A7</text>
<text x="113" y="67.1">C7</text>
<text x="113.3" y="69.4">100n</text>
<text x="130.6" y="66.9">1DIR</text>
<text x="130.6" y="69.5">2DIR</text>
<text x="137.7" y="69.5">2OE</text>
<text x="137.7" y="66.9">1OE</text>
<text x="108.7" y="75.2">GND</text>
<text x="130.6" y="72">1A1</text>
<text x="130.6" y="74.6">1A2</text>
<text x="130.6" y="77.1">2A1</text>
<text x="138" y="77.1">2B1</text>
<text x="138" y="74.6">1B2</text>
<text x="138" y="72">1B1</text>
<text x="25.7" y="83.5">D_Small D4</text>
<text x="38.5" y="82.2">SN74AVC16T245DGGR</text>
<text x="46.5" y="81">U5A</text>
<text x="61" y="82.9">74LVC1G14GW,125</text>
<text x="68.1" y="80.6">U7</text>
<text x="82.7" y="83.3">D5 D_Small</text>
<text x="82.7" y="80.8">D3 D_Small</text>
<text x="130.6" y="79.6">2A2</text>
<text x="130.6" y="82.2">GND</text>
<text x="137.3" y="82.2">GND</text>
<text x="138" y="79.6">2B2</text>
<text x="25.7" y="86">D_Small D6</text>
<text x="44.2" y="88.5">1DIR</text>
<text x="51.3" y="88.5">1OE</text>
<text x="54.8" y="84.8">+3.3V</text>
<text x="64.5" y="87.3">VCC</text>
<text x="71.3" y="87.3">NC</text>
<text x="72.6" y="89.8">A</text>
<text x="172.2" y="84.1">GND</text>
<text x="187.4" y="84.1">GND</text>
<text x="44.2" y="91.1">2DIR</text>
<text x="51.3" y="91.1">1OE</text>
<text x="64.5" y="92.3">Y</text>
<text x="70" y="92.3">GND</text>
<text x="134.1" y="91.7">GND</text>
<text x="75.6" y="96.8">GND</text>
<text x="82.7" y="101.3">D9 D_Small</text>
<text x="82.7" y="98.7">D8 D_Small</text>
<text x="82.7" y="103.8">D7 D_Small</text>
<text x="39.6" y="114">+3.3V</text>
<text x="71.3" y="114">+3.3V</text>
<text x="49.5" y="117.9">C8</text>
<text x="57.1" y="117.9">C9</text>
<text x="64.8" y="117.9">C10</text>
<text x="72.5" y="117.9">C11</text>
<text x="81.4" y="117.9">C12</text>
<text x="45.2" y="126">GND</text>
<text x="49.8" y="120.2">100n</text>
<text x="57.3" y="125">U5B</text>
<text x="57.4" y="120.2">100n</text>
<text x="65" y="120.2">100n</text>
<text x="72.6" y="120.2">100n</text>
<text x="76.9" y="126">GND</text>
<text x="81.5" y="120.2">100n</text>
<text x="49.3" y="127.3">SN74AVC16T245DGGR</text>
<text x="61.1" y="131.7">GND</text>
<text x="42.1" y="134.3">+3.3V</text>
<text x="53.1" y="136.8">VCCA</text>
<text x="61.1" y="134.2">GND</text>
<text x="61.1" y="136.8">GND</text>
<text x="53.1" y="141.9">VCCB</text>
<text x="53.1" y="139.3">VCCA</text>
<text x="61.1" y="139.3">GND</text>
<text x="61.1" y="141.9">GND</text>
<text x="53.1" y="144.4">VCCB</text>
<text x="61.1" y="144.4">GND</text>
<text x="61.1" y="146.9">GND</text>
<text x="61.1" y="149.5">GND</text>
<text x="66.8" y="153.9">GND</text>
</g>
<g font-size="1.8">
<text x="168.6" y="27.9">IO1</text>
<text x="191.8" y="27.9">INT2</text>
<text x="67.6" y="34.3">46IO2</text>
<text x="67.6" y="31.8">47IO1</text>
<text x="168.6" y="30.5">IO2</text>
<text x="168.6" y="35.6">IO3</text>
<text x="191.8" y="30.5">INT1</text>
<text x="191.8" y="35.6">INT0</text>
<text x="67.6" y="41.9">41IO5</text>
<text x="67.6" y="39.4">43IO4</text>
<text x="67.6" y="36.8">44IO3</text>
<text x="168.6" y="38.1">IO4</text>
<text x="67.6" y="47">38IO7</text>
<text x="67.6" y="44.5">40IO6</text>
<text x="168.6" y="43.2">IO5</text>
<text x="168.6" y="45.7">IO6</text>
<text x="67.6" y="52.1">36IO9</text>
<text x="67.6" y="49.5">37IO8</text>
<text x="168.6" y="50.8">IO7</text>
<text x="168.6" y="53.3">IO8</text>
<text x="67.6" y="59.7">32IO12</text>
<text x="67.6" y="57.2">33IO11</text>
<text x="67.6" y="54.6">35IO10</text>
<text x="168.6" y="58.4">IO9</text>
<text x="67.6" y="64.8">29IO14</text>
<text x="67.6" y="62.2">30IO13</text>
<text x="167.6" y="61">IO10</text>
<text x="67.6" y="69.9">26IO16</text>
<text x="67.6" y="67.3">27IO15</text>
<text x="123.2" y="71.1">INT0</text>
<text x="167.6" y="66">IO11</text>
<text x="167.6" y="68.6">IO12</text>
<text x="123.2" y="73.7">INT1</text>
<text x="123.2" y="76.2">INT2</text>
<text x="167.6" y="73.7">IO13</text>
<text x="167.6" y="76.2">IO14</text>
<text x="191.8" y="73.7">IO15</text>
<text x="191.8" y="76.2">IO16</text>
</g>
<g font-size="1.8" fill="#848400">
<text x="193.3" y="39">IO_ADDR_IN</text>
<text x="193.3" y="44.1">IO_OUT</text>
<text x="193.3" y="46.6">IO_IN</text>
<text x="193.3" y="51.7">IO_OUTB</text>
<text x="193.3" y="59.3">INT</text>
<text x="193.3" y="54.2">IO_INB</text>
<text x="193.3" y="61.9">RST_INT</text>
<text x="146.3" y="68.2">INT_OUT_I</text>
<text x="193.3" y="69.5">RESET</text>
<text x="193.3" y="66.9">PERIPH_MEM_SPACE</text>
<text x="23.6" y="88.5">IO_OUT</text>
<text x="87.9" y="88.5">IO_OUTB</text>
<text x="87.9" y="86">IO_OUT</text>
<text x="22.4" y="91.1">IO_OUTB</text>
<text x="87.9" y="91.1">IO_IN</text>
<text x="87.9" y="93.6">IO_INB</text>
<text x="87.9" y="96.1">IO_ADDR_IN</text>
</g>
<g font-size="1.8" fill="#008400">
<text x="40.9" y="90.2">24</text>
<text x="56.2" y="90.2">25</text>
</g>
</svg>
